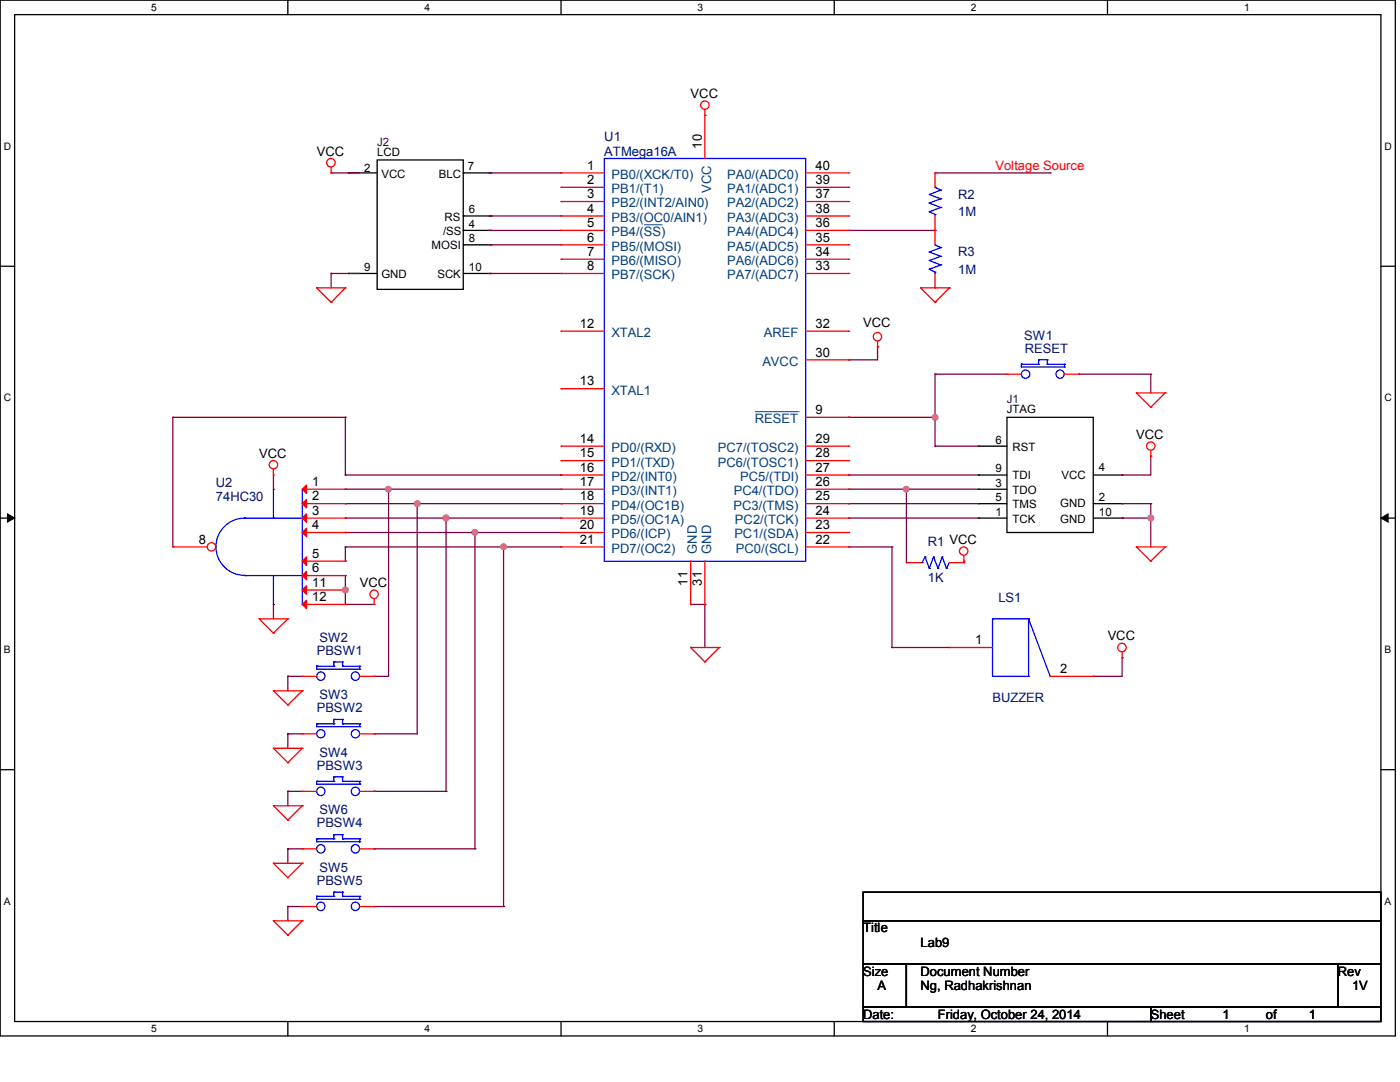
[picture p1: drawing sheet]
<svg xmlns="http://www.w3.org/2000/svg" width="279mm" height="216mm" viewBox="0 0 279 216" stroke-linecap="round" stroke-linejoin="round" font-family="sans-serif">
<path d="M0 0h278.5v206.7h-278.5zM2.9 2.9h272.7v200.9h-272.7z" fill="none" stroke="#000" stroke-width=".25"/>
<g fill="#fff">
<path d="M30.2 .3h1.1v2.3h-1.1z"/>
<path d="M30.2 204.1h1.1v2.3h-1.1z"/>
</g>
<path d="M57.4 0v2.9M57.4 203.8v2.9" fill="none" stroke="#000" stroke-width=".25"/>
<g fill="#fff">
<path d="M84.7 .3h1.1v2.3h-1.1z"/>
<path d="M84.7 204.1h1.1v2.3h-1.1z"/>
</g>
<path d="M112 0v2.9M112 203.8v2.9" fill="none" stroke="#000" stroke-width=".25"/>
<g fill="#fff">
<path d="M139.2 .3h1.1v2.3h-1.1z"/>
<path d="M139.2 204.1h1.1v2.3h-1.1z"/>
</g>
<path d="M166.5 0v2.9M166.5 203.8v2.9" fill="none" stroke="#000" stroke-width=".25"/>
<g fill="#fff">
<path d="M193.8 .3h1.1v2.3h-1.1z"/>
<path d="M193.8 204.1h1.1v2.3h-1.1z"/>
</g>
<path d="M221 0v2.9M221 203.8v2.9" fill="none" stroke="#000" stroke-width=".25"/>
<g fill="#fff">
<path d="M248.3 .3h1.1v2.3h-1.1z"/>
<path d="M248.3 204.1h1.1v2.3h-1.1z"/>
<path d="M.8 28h1.4v2.3h-1.4z"/>
<path d="M276.3 28h1.4v2.3h-1.4z"/>
<path d="M.8 78.2h1.4v2.3h-1.4z"/>
<path d="M276.3 78.2h1.4v2.3h-1.4z"/>
</g>
<path d="M0 53.1h2.9M275.6 53.1h2.9" fill="none" stroke="#000" stroke-width=".25"/>
<g fill="#fff">
<path d="M.8 128.5h1.3v2.2h-1.3z"/>
<path d="M276.3 128.5h1.3v2.2h-1.3z"/>
</g>
<path d="M0 103.4h2.9M275.6 103.4h2.9" fill="none" stroke="#000" stroke-width=".25"/>
<path d="M1.5 102.5l1.4 .9-1.4 .8zM275.6 103.4l1.4-.9v1.7z" fill="#000" stroke="#000" stroke-width=".2"/>
<g fill="#fff">
<path d="M.8 178.7h1.3v2.2h-1.3z"/>
<path d="M276.3 178.7h1.3v2.2h-1.3z"/>
</g>
<g fill="none" stroke="#000" stroke-width=".25">
<path d="M69.5 34.5h.1M69.5 34.5h5.8M75.3 31.9h17.2v25.8h-17.2zM92.5 34.5h.1M92.5 34.5h5.7M69.5 54.6h.1M69.5 54.6h5.8M92.5 43.1h.1M92.5 46h.1M92.5 48.9h.1M92.5 54.6h.1M92.5 54.6h5.7"/>
<path d="M92.5 43.1h5.7M92.5 46h5.7M92.5 48.9h5.7M195.2 89h.1M195.2 94.8h.1M195.2 97.6h.1M195.2 89h5.8M195.2 94.8h5.8M195.2 97.6h5.8M201 83.3h17.2v23h-17.2zM218.2 94.8h5.7M223.9 94.8h.1"/>
<path d="M195.2 100.5h.1M195.2 103.4h.1M195.2 100.5h5.8M195.2 103.4h5.8M218.2 100.5h5.7M218.2 103.4h5.7M223.9 100.5h.1M223.9 103.4h.1M0 153.6h2.9M275.6 153.6h2.9M172.3 178h103.3v5.7h-103.3zM172.3 183.7h103.3v8.7h-103.3z"/>
<path d="M172.3 192.4h8.6v8.6h-8.6zM180.9 192.4h86.1v8.6h-86.1zM267 192.4h8.6v8.6h-8.6zM172.3 201h57.4v2.8h-57.4zM229.7 201h45.9v2.8h-45.9z"/>
</g>
<g fill="none" stroke="#800040" stroke-width=".25">
<path d="M66.1 34.5h.1M66.1 34.5h5.7M97.6 34.5h.1M97.6 34.5h14.4M186.6 34.5h23M209.6 34.5h.1M66.1 54.6h.1M66.1 54.6h5.7M66.1 54.6v2.8M97.6 43.1h.1M97.6 46h.1M97.6 48.9h.1"/>
<path d="M97.6 54.6h.1M97.6 43.1h14.4M97.6 46h14.4M97.6 48.9h14.4M97.6 54.6h14.4M169.4 46h17.2M186.6 46h.1M169.4 71.8h.1M175.1 69.2h.1M175.1 69.2v2.6h-5.7M186.6 74.7h.1M186.6 74.7v14.3"/>
<path d="M186.6 74.7h14.4M215.3 74.7h.1M215.3 74.7h14.4M229.7 74.7h.1M229.7 74.7v3.7M34.5 83.3h.1M34.5 83.3h34.4M34.5 83.3v25.8M54.6 97.6h.1M54.6 94.8v2.8M68.9 97.6h.1M68.9 83.3h.1"/>
<path d="M68.9 94.8h.1M68.9 97.6h43.1M68.9 94.8h43.1M68.9 83.3v11.5M77.6 97.6h.1M77.6 97.6v37.4h-2.9M112 97.6h.1M112 94.8h.1M169.4 97.6h.1M169.4 83.3h.1M169.4 94.8h.1M169.4 97.6h25.8"/>
<path d="M169.4 83.3h17.2M169.4 94.8h25.8M180.9 97.6h.1M180.9 97.6v14.7M186.6 83.3h.1M186.6 89h.1M186.6 89h8.6M223.9 94.8h.1M229.7 91h.1M229.7 91v3.8h-5.8M68.9 100.5h.1M68.9 103.4h.1"/>
<path d="M68.9 106.3h.1M68.9 109.1h.1M68.9 112h.1M68.9 114.9h.1M68.9 117.7h.1M68.9 100.5h43.1M68.9 103.4h43.1M68.9 109.1h43.1M68.9 106.3h43.1M68.9 109.1v2.9M68.9 114.9v5.7M83.3 100.5h.1"/>
<path d="M83.3 100.5v45.9h-8.6M89 103.4h.1M89 103.4v54.5M94.8 106.3h.1M94.8 106.3v63.1M100.5 109.1h.1M100.5 109.1v71.8M112 100.5h.1M169.4 100.5h.1M169.4 103.4h.1M169.4 109.1h.1M169.4 100.5h25.8"/>
<path d="M169.4 103.4h25.8M169.4 109.1h8.6M178 109.1h.1M178 109.1v20.1M192.4 112h.1M192.4 112v.3M223.9 100.5h.1M223.9 103.4h.1M223.9 100.5h5.8M223.9 103.4h5.8M229.7 100.5h.1M229.7 103.4h.1"/>
<path d="M229.7 100.5v8.6M54.6 120.6h.1M54.6 120.6v2.9M57.4 135h.1M57.4 135h2.9M57.4 135v2.8M68.9 120.6h.1M68.9 120.6h5.8M74.7 135h.1M137.8 120.6h.1M137.8 120.6h2.9M140.7 120.6h.1"/>
<path d="M140.7 120.6v8.6M178 129.2h.1M178 129.2h11.5M218.2 135h.1M223.9 131.2h.1M223.9 131.2v3.8h-5.7M57.4 146.4h.1M57.4 157.9h.1M57.4 146.4h2.9M57.4 157.9h2.9M57.4 146.4v2.9M57.4 157.9v2.9"/>
<path d="M74.7 157.9h.1M74.7 146.4h.1M74.7 157.9h14.3M89 157.9h.1M57.4 169.4h.1M57.4 169.4h2.9M57.4 169.4v2.9M74.7 169.4h.1M74.7 169.4h20.1M94.8 169.4h.1M57.4 180.9h.1M57.4 180.9h2.9"/>
<path d="M57.4 180.9v2.8M74.7 180.9h.1M74.7 180.9h25.8M100.5 180.9h.1"/>
</g>
<g fill="#f0f" stroke="#f0f" stroke-width=".25">
<circle cx="180.8" cy="97.6" r=".55"/>
<circle cx="186.6" cy="83.3" r=".55"/>
<circle cx="229.6" cy="103.4" r=".56"/>
<circle cx="89" cy="103.4" r=".57"/>
<circle cx="94.7" cy="106.2" r=".55"/>
<circle cx="83.3" cy="100.5" r=".55"/>
<circle cx="77.5" cy="97.6" r=".55"/>
<circle cx="100.5" cy="109.1" r=".55"/>
<circle cx="68.9" cy="117.7" r=".56"/>
</g>
<g fill="none" stroke="#f00" stroke-width=".25">
<path d="M66.1 34.5h.1M66.1 33.4v1.1M112 34.5h.1M112 37.4h.1M112 34.5h8.6M112 37.4h8.6M140.7 23h.1M140.7 21.8v9.8M160.8 34.5h8.6M160.8 37.4h8.6M169.4 37.4h.1M169.4 34.5h.1"/>
<path d="M186.6 34.5h.1M186.6 34.5v2.9M63.2 57.4h.1M63.2 57.4h5.7M63.2 57.4l2.9 2.9M68.9 57.4h.1M68.9 57.4l-2.8 2.9M112 40.2h.1M112 43.1h.1M112 46h.1M112 48.9h.1M112 51.7h.1"/>
<path d="M112 54.6h.1M112 40.2h8.6M112 43.1h8.6M112 46h8.6M112 48.9h8.6M112 51.7h8.6M112 54.6h8.6M160.8 40.2h8.6M160.8 43.1h8.6M160.8 46h8.6M160.8 48.9h8.6M160.8 51.7h8.6"/>
<path d="M160.8 54.6h8.6M169.4 54.6h.1M169.4 51.7h.1M169.4 48.9h.1M169.4 46h.1M169.4 40.2h.1M169.4 43.1h.1M183.7 57.4h.1M183.7 57.4h5.8M183.7 57.4l2.9 2.9M186.6 46h.1M186.6 43.1v2.9"/>
<path d="M189.5 57.4h.1M189.5 57.4l-2.9 2.9M66.1 60.3h.1M112 66.1h.1M112 77.6h.1M112 66.1h8.6M112 77.6h8.6M160.8 66.1h8.6M160.8 71.8h8.6M169.4 71.8h.1M169.4 66.1h.1M175.1 69.2h.1"/>
<path d="M175.1 68.1v1.1M186.6 60.3h.1M226.8 78.4h.1M226.8 78.4h5.7M226.8 78.4l2.9 2.9M232.5 78.4h.1M232.5 78.4l-2.8 2.9M54.6 94.8h.1M54.6 93.6v1.2M112 89h.1M112 91.9h.1M112 94.8h.1"/>
<path d="M112 97.6h.1M112 89h8.6M112 91.9h8.6M112 94.8h8.6M112 97.6h8.6M160.8 83.3h8.6M160.8 89h8.6M160.8 91.9h8.6M160.8 94.8h8.6M160.8 97.6h8.6M169.4 83.3h.1M169.4 97.6h.1"/>
<path d="M169.4 94.8h.1M169.4 91.9h.1M169.4 89h.1M229.7 81.3h.1M229.7 91h.1M229.7 89.9v1.1M60.3 106.3h8.6M60.3 112h8.6M68.9 106.3h.1M68.9 112h.1M74.7 119.5v1.1M112 100.5h.1"/>
<path d="M112 103.4h.1M112 106.3h.1M112 109.1h.1M112 109.1h8.6M112 100.5h8.6M112 103.4h8.6M112 106.3h8.6M137.8 112v8.6M140.7 112v8.6M160.8 109.1h8.6M160.8 100.5h8.6M160.8 103.4h8.6"/>
<path d="M160.8 106.3h8.6M169.4 109.1h.1M169.4 106.3h.1M169.4 103.4h.1M169.4 100.5h.1M192.4 112h.1M192.4 110.8v1.2M226.8 109.1h.1M226.8 109.1h5.7M226.8 109.1l2.9 2.9M229.7 112h.1M232.5 109.1h.1"/>
<path d="M232.5 109.1l-2.8 2.9M51.7 123.5h.1M51.7 123.5h5.7M51.7 123.5l2.9 2.8M54.6 126.3h.1M54.6 137.8h.1M54.6 137.8h5.7M54.6 137.8l2.8 2.9M57.4 123.5h.1M57.4 123.5l-2.8 2.8M60.3 137.8h.1M60.3 137.8l-2.9 2.9"/>
<path d="M74.7 120.6h.1M137.8 129.2h.1M137.8 120.6h.1M137.8 129.2h5.8M137.8 129.2l2.9 2.9M140.7 132.1h.1M140.7 120.6h.1M143.6 129.2h.1M143.6 129.2l-2.9 2.9M223.9 131.2h.1M223.9 130.1v1.1M54.6 149.3h.1"/>
<path d="M54.6 149.3h5.7M54.6 149.3l2.8 2.9M57.4 152.2h.1M57.4 140.7h.1M60.3 149.3h.1M60.3 157.9h.1M60.3 149.3l-2.9 2.9M60.3 157.9h2.9M71.8 157.9h2.9M74.7 157.9h.1M54.6 160.8h.1M54.6 172.3h.1"/>
<path d="M54.6 160.8h5.7M54.6 160.8l2.8 2.9M54.6 172.3h5.7M54.6 172.3l2.8 2.8M57.4 163.7h.1M57.4 175.1h.1M60.3 160.8h.1M60.3 172.3h.1M60.3 169.4h.1M60.3 160.8l-2.9 2.9M60.3 172.3l-2.9 2.8M60.3 169.4h2.9"/>
<path d="M71.8 169.4h2.9M74.7 169.4h.1M54.6 183.7h.1M54.6 183.7h5.7M54.6 183.7l2.8 2.9M57.4 186.6h.1M60.3 183.7h.1M60.3 183.7l-2.9 2.9"/>
<circle cx="66" cy="32.5" r=".85"/>
<circle cx="140.7" cy="21" r=".84"/>
<circle cx="175.1" cy="67.2" r=".83"/>
<circle cx="54.6" cy="92.7" r=".84"/>
<circle cx="229.7" cy="89" r=".84"/>
<circle cx="74.6" cy="118.6" r=".83"/>
<circle cx="192.3" cy="110" r=".84"/>
<circle cx="223.9" cy="129.2" r=".85"/>
</g>
<g fill="none" stroke="#00f" stroke-width=".25">
<path d="M120.6 31.6h40.2v80.4h-40.2zM185.5 38.8h.1M185.5 38.8l2.2 .9M186.6 37.4h.1M186.6 37.4l1.1 .5M187.7 39.7h.1M187.7 37.9h.1M187.7 39.7l-2.2 .8M187.7 37.9l-2.2 .9M185.5 42.2h.1M185.5 40.5h.1M185.5 42.2l1.1 .6"/>
<path d="M185.5 40.5l2.2 .9M186.6 42.8h.1M186.6 42.8v.3M187.7 41.4h.1M187.7 41.4l-2.2 .8M54.6 97.6v5.8M60.3 97.6v23M48.9 114.9h.1M48.9 114.9h11.4M54.6 103.4h.1M54.6 114.9h.1M54.6 114.9v5.7"/>
<path d="M60.3 103.4h.1M60.3 103.4h-11.4a5.7 5.7 0 0 0-5.8 5.8v-.1a5.7 5.7 0 0 0 5.8 5.7h-.1M60.3 120.6h.1M63.2 155.9h.1M63.2 155.9v.6h8.6M63.2 155.9h3.4M66.6 155h.1M66.6 155.9h.1M66.6 155h1.8M66.6 155v.9M68.4 155.9h.1M68.4 155h.1"/>
<path d="M68.4 155.9h3.4M68.4 155v.9M71.8 156.5h.1M71.8 155.9h.1M71.8 155.9v.6M63.2 167.4h.1M63.2 167.4v.6h8.6M63.2 167.4h3.4M66.6 166.5h.1M66.6 167.4h.1M66.6 166.5v.9M66.6 166.5h1.8"/>
<path d="M68.4 167.4h.1M68.4 166.5h.1M68.4 166.5v.9M68.4 167.4h3.4M71.8 168h.1M71.8 167.4h.1M71.8 167.4v.6"/>
<circle cx="64" cy="157.9" r=".83"/>
<circle cx="70.9" cy="157.9" r=".83"/>
<circle cx="64" cy="169.4" r=".83"/>
<circle cx="70.9" cy="169.4" r=".83"/>
</g>
<path d="M128.5 44.9h3.5M132 44.9h.1M150.7 82.1h8.7M159.4 82.1h.1" fill="none" stroke="#004080" stroke-width=".2"/>
<g fill="#f00" stroke="#f00" stroke-width=".25">
<path d="M60.3 106.3l.9-.9v1.7z"/>
<path d="M60.3 112l.9-.9v1.7z"/>
</g>
<circle cx="42.2" cy="109.1" r=".84" fill="#fff" stroke="#f00" stroke-width=".25"/>
<g fill="none" stroke="#f00" stroke-width=".25">
<path d="M186.6 46h.1M186.6 57.4h.1M186.6 46v2.9M186.6 54.6v2.8M201 74.7h.1M201 74.7h2.8M212.4 74.7h2.9M215.3 74.7h.1M60.3 97.6h8.6M68.9 97.6h.1M34.5 109.1h.1M34.5 109.1h6.9"/>
<path d="M60.3 114.9h8.6M60.3 117.7h8.6M60.3 100.5h8.6M60.3 103.4h8.6M68.9 114.9h.1M68.9 117.7h.1M68.9 100.5h.1M68.9 103.4h.1M180.9 112.3h.1M180.9 112.3h2.8M189.5 112.3h2.9M192.4 112.3h.1"/>
<path d="M60.3 135h.1M60.3 120.6h8.6M60.3 135h2.9M68.9 120.6h.1M71.8 135h2.9M74.7 135h.1M189.5 129.2h.1M189.5 129.2h8.6M209.6 135h8.6M218.2 135h.1M60.3 146.4h.1M60.3 146.4h2.9"/>
<path d="M71.8 146.4h2.9M74.7 146.4h.1M60.3 180.9h.1M60.3 180.9h2.9M71.8 180.9h2.9M74.7 180.9h.1"/>
</g>
<g fill="#f00" stroke="#f00" stroke-width=".25">
<path d="M61.2 114v1.7l-.9-.8z"/>
<path d="M61.2 116.9v1.7l-.9-.9z"/>
<path d="M61.2 119.8v1.7l-.9-.9z"/>
<path d="M60.3 97.6l.9-.8v1.7z"/>
<path d="M60.3 100.5l.9-.8v1.6z"/>
<path d="M60.3 103.4l.9-.9v1.7z"/>
</g>
<g fill="none" stroke="#00f" stroke-width=".25">
<path d="M185.5 53.7h.1M185.5 52h.1M185.5 50.3h.1M185.5 53.7l1.1 .6M185.5 52l2.2 .9M185.5 50.3l2.2 .8M186.6 48.9h.1M186.6 54.3h.1M186.6 48.9l1.1 .5M186.6 54.3v.3M187.7 52.9h.1M187.7 51.1h.1"/>
<path d="M187.7 49.4h.1M187.7 52.9l-2.2 .8M187.7 51.1l-2.2 .9M187.7 49.4l-2.2 .9M203.8 72.7h.1M203.8 72.7v.5h8.6M203.8 72.7h3.5M207.3 71.8h.1M207.3 72.7h.1M207.3 71.8h1.7M207.3 71.8v.9M209 72.7h.1"/>
<path d="M209 71.8h.1M209 72.7h3.4M209 71.8v.9M212.4 73.2h.1M212.4 72.7h.1M212.4 72.7v.5M183.7 112.3h.3M184 112.3h.1M184.6 111.1h.1M184.6 111.1l-.6 1.2M184.6 111.1l.9 2.3M185.5 113.4h.1"/>
<path d="M186.3 111.1h.1M186.3 111.1l-.8 2.3M186.3 111.1l.9 2.3M187.2 113.4h.1M188 111.1h.1M188 111.1l-.8 2.3M188 111.1l.9 2.3M188.9 113.4h.1M189.5 112.3h.1M189.5 112.3l-.6 1.1M63.2 132.9h.1M63.2 132.9v.6h8.6"/>
<path d="M63.2 132.9h3.4M66.6 132.1h.1M66.6 132.9h.1M66.6 132.1v.8M66.6 132.1h1.8M68.4 132.9h.1M68.4 132.1h.1M68.4 132.1v.8M68.4 132.9h3.4M71.8 133.5h.1M71.8 132.9h.1M71.8 132.9v.6"/>
<path d="M198.1 135h.1M198.1 123.5h.1M198.1 123.5v11.5M198.1 135h7.2M198.1 123.5h7.2M205.3 135h.1M205.3 123.5h.1M205.3 123.5v11.5M205.3 123.5l4.3 11.5M209.6 135h.1M63.2 144.4h.1M63.2 144.4v.6h8.6"/>
<path d="M63.2 144.4h3.4M66.6 143.6h.1M66.6 144.4h.1M66.6 143.6v.8M66.6 143.6h1.8M68.4 144.4h.1M68.4 143.6h.1M68.4 143.6v.8M68.4 144.4h3.4M71.8 145h.1M71.8 144.4h.1M71.8 144.4v.6"/>
<path d="M63.2 178.9h.1M63.2 178.9v.6h8.6M63.2 178.9h3.4M66.6 178h.1M66.6 178.9h.1M66.6 178h1.8M66.6 178v.9M68.4 178.9h.1M68.4 178h.1M68.4 178.9h3.4M68.4 178v.9M71.8 179.5h.1"/>
<path d="M71.8 178.9h.1M71.8 178.9v.6"/>
<circle cx="204.7" cy="74.7" r=".84"/>
<circle cx="211.6" cy="74.7" r=".83"/>
<circle cx="64" cy="134.9" r=".83"/>
<circle cx="70.9" cy="134.9" r=".83"/>
<circle cx="64" cy="146.4" r=".83"/>
<circle cx="70.9" cy="146.4" r=".83"/>
<circle cx="64" cy="180.8" r=".83"/>
<circle cx="70.9" cy="180.8" r=".83"/>
</g>
<g fill="#f0f" stroke="#f0f" stroke-width=".25">
<circle cx="180.8" cy="97.6" r=".55"/>
<circle cx="186.6" cy="83.3" r=".55"/>
<circle cx="229.6" cy="103.4" r=".56"/>
<circle cx="89" cy="103.4" r=".57"/>
<circle cx="94.7" cy="106.2" r=".55"/>
<circle cx="83.3" cy="100.5" r=".55"/>
<circle cx="77.5" cy="97.6" r=".55"/>
<circle cx="100.5" cy="109.1" r=".55"/>
<circle cx="68.9" cy="117.7" r=".56"/>
</g>
<g font-size="2.6">
<text x="137.8" y="19.6">VCC</text>
<text x="140" y="29.6" transform="rotate(-90 140 29.6)">10</text>
<text x="63.2" y="31.1">VCC</text>
<text x="117.2" y="33.9">1</text>
<text x="162.8" y="33.9">40</text>
<text x="117.2" y="36.7">2</text>
<text x="117.2" y="39.6">3</text>
<text x="162.8" y="39.6">37</text>
<text x="162.8" y="36.7">39</text>
<text x="117.2" y="42.5">4</text>
<text x="117.2" y="45.3">5</text>
<text x="162.8" y="45.3">36</text>
<text x="162.8" y="42.5">38</text>
<text x="117.2" y="48.2">6</text>
<text x="117.2" y="51.1">7</text>
<text x="117.2" y="53.9">8</text>
<text x="162.8" y="53.9">33</text>
<text x="162.8" y="51.1">34</text>
<text x="162.8" y="48.2">35</text>
<text x="115.7" y="65.4">12</text>
<text x="162.8" y="65.4">32</text>
<text x="172.3" y="65.2">VCC</text>
<text x="162.8" y="71.2">30</text>
<text x="115.7" y="76.9">13</text>
<text x="162.8" y="82.6">9</text>
<text x="115.7" y="88.4">14</text>
<text x="162.8" y="88.4">29</text>
<text x="226.8" y="87.6">VCC</text>
<text x="51.7" y="91.4">VCC</text>
<text x="115.7" y="91.3">15</text>
<text x="115.7" y="94.1">16</text>
<text x="162.8" y="94.1">27</text>
<text x="162.8" y="91.3">28</text>
<text x="62.3" y="97">1</text>
<text x="62.3" y="99.9">2</text>
<text x="115.7" y="97">17</text>
<text x="115.7" y="99.9">18</text>
<text x="162.8" y="99.9">25</text>
<text x="162.8" y="97">26</text>
<text x="62.3" y="105.6">4</text>
<text x="62.3" y="102.7">3</text>
<text x="115.7" y="102.7">19</text>
<text x="115.7" y="105.6">20</text>
<text x="162.8" y="105.6">23</text>
<text x="162.8" y="102.7">24</text>
<text x="39.7" y="108.5">8</text>
<text x="62.3" y="111.3">5</text>
<text x="115.7" y="108.5">21</text>
<text x="162.8" y="108.5">22</text>
<text x="62.3" y="114.2">6</text>
<text x="62.3" y="117.1">11</text>
<text x="62.3" y="120">12</text>
<text x="71.8" y="117.2">VCC</text>
<text x="137.2" y="116.8" transform="rotate(-90 137.2 116.8)">11</text>
<text x="140" y="116.8" transform="rotate(-90 140 116.8)">31</text>
<text x="194.6" y="128.6">1</text>
<text x="221.1" y="127.8">VCC</text>
<text x="211.6" y="134.3">2</text>
<text x="172.3" y="186.1">Title</text>
<text x="183.7" y="188.9">Lab9</text>
<text x="172.3" y="194.7">Size</text>
<text x="175.1" y="197.6">A</text>
<text x="183.7" y="194.7">Document Number</text>
<text x="183.7" y="197.6">Ng, Radhakrishnan</text>
<text x="267" y="194.7">Rev</text>
<text x="269.8" y="197.6">1V</text>
<text x="172.3" y="203.3">Date:</text>
<text x="187.2" y="203.3">Friday, October 24, 2014</text>
<text x="229.7" y="203.3">Sheet</text>
<text x="244" y="203.3">1</text>
<text x="252.6" y="203.3">of</text>
<text x="261.2" y="203.3">1</text>
</g>
<g font-size="2.6" fill="#000080">
<text x="120.6" y="28.2">U1</text>
<text x="120.6" y="31.1">ATMega16A</text>
<text x="191.2" y="39.7">R2</text>
<text x="191.2" y="43.1">1M</text>
<text x="191.2" y="51.2">R3</text>
<text x="191.2" y="54.6">1M</text>
<text x="204.4" y="67.8">SW1</text>
<text x="204.5" y="70.4">RESET</text>
<text x="43.1" y="97.1">U2</text>
<text x="43.1" y="99.9">74HC30</text>
<text x="185.2" y="108.9">R1 VCC</text>
<text x="185.2" y="116">1K</text>
<text x="199.3" y="120.1">LS1</text>
<text x="63.2" y="130.7">PBSW1</text>
<text x="63.8" y="128.1">SW2</text>
<text x="63.2" y="142.2">PBSW2</text>
<text x="63.8" y="139.6">SW3</text>
<text x="198.1" y="140.2">BUZZER</text>
<text x="63.2" y="153.6">PBSW3</text>
<text x="63.8" y="151">SW4</text>
<text x="63.2" y="165.1">PBSW4</text>
<text x="63.8" y="162.5">SW6</text>
<text x="63.2" y="176.6">PBSW5</text>
<text x="63.8" y="174">SW5</text>
</g>
<g font-size="2.6" fill="#004080">
<text x="122" y="35.7">PB0/(XCK/T0)</text>
<text x="145.1" y="35.7">PA0/(ADC0)</text>
<text x="122" y="38.6">PB1/(T1)</text>
<text x="122" y="41.4">PB2/(INT2/AIN0)</text>
<text x="141.9" y="38.5" transform="rotate(-90 141.9 38.5)">VCC</text>
<text x="145.1" y="41.4">PA2/(ADC2)</text>
<text x="145.1" y="38.6">PA1/(ADC1)</text>
<text x="122" y="44.3">PB3/(OC0/AIN1)</text>
<text x="122" y="47.2">PB4/(SS)</text>
<text x="145.1" y="47.2">PA4/(ADC4)</text>
<text x="145.1" y="44.3">PA3/(ADC3)</text>
<text x="122" y="50">PB5/(MOSI)</text>
<text x="122" y="52.9">PB6/(MISO)</text>
<text x="145.1" y="52.9">PA6/(ADC6)</text>
<text x="145.1" y="50">PA5/(ADC5)</text>
<text x="122" y="55.8">PB7/(SCK)</text>
<text x="145.1" y="55.8">PA7/(ADC7)</text>
<text x="122" y="67.3">XTAL2</text>
<text x="152.4" y="67.3">AREF</text>
<text x="152.1" y="73">AVCC</text>
<text x="122" y="78.7">XTAL1</text>
<text x="150.7" y="84.5">RESET</text>
<text x="122" y="90.2">PD0/(RXD)</text>
<text x="122" y="93.1">PD1/(TXD)</text>
<text x="122" y="96">PD2/(INT0)</text>
<text x="143.3" y="93.1">PC6/(TOSC1)</text>
<text x="143.3" y="90.2">PC7/(TOSC2)</text>
<text x="147.7" y="96">PC5/(TDI)</text>
<text x="122" y="98.8">PD3/(INT1)</text>
<text x="122" y="101.7">PD4/(OC1B)</text>
<text x="146.4" y="101.7">PC3/(TMS)</text>
<text x="146.4" y="98.8">PC4/(TDO)</text>
<text x="122" y="104.6">PD5/(OC1A)</text>
<text x="122" y="107.4">PD6/(ICP)</text>
<text x="146.6" y="107.4">PC1/(SDA)</text>
<text x="146.7" y="104.6">PC2/(TCK)</text>
<text x="122" y="110.3">PD7/(OC2)</text>
<text x="139.1" y="110.5" transform="rotate(-90 139.1 110.5)">GND</text>
<text x="141.9" y="110.5" transform="rotate(-90 141.9 110.5)">GND</text>
<text x="146.9" y="110.3">PC0/(SCL)</text>
</g>
<text font-size="2.6" fill="#f00" x="198.7" y="33.9">Voltage Source</text>
<g font-size="2.3" fill="#400040">
<text x="75.3" y="29.1">J2</text>
<text x="201" y="80.5">J1</text>
</g>
<g font-size="2.3">
<text x="72.7" y="34.3">2</text>
<text x="75.3" y="31.1">LCD</text>
<text x="76.1" y="35.4">VCC</text>
<text x="87.6" y="35.4">BLC</text>
<text x="93.3" y="34">7</text>
<text x="88.4" y="46.9">/SS</text>
<text x="88.7" y="44">RS</text>
<text x="93.6" y="42.6">6</text>
<text x="93.6" y="45.5">4</text>
<text x="86.1" y="49.8">MOSI</text>
<text x="93.6" y="48.3">8</text>
<text x="72.7" y="54.1">9</text>
<text x="76.1" y="55.5">GND</text>
<text x="87.3" y="55.5">SCK</text>
<text x="93.6" y="54.1">10</text>
<text x="201" y="82.5">JTAG</text>
<text x="198.7" y="88.5">6</text>
<text x="202.1" y="90">RST</text>
<text x="198.7" y="94.3">9</text>
<text x="202.1" y="95.7">TDI</text>
<text x="211.9" y="95.7">VCC</text>
<text x="219.3" y="94">4</text>
<text x="198.7" y="97.1">3</text>
<text x="198.7" y="100">5</text>
<text x="202.1" y="101.4">TMS</text>
<text x="202.1" y="98.6">TDO</text>
<text x="211.6" y="101.1">GND</text>
<text x="219.3" y="100">2</text>
<text x="198.7" y="102.9">1</text>
<text x="202.1" y="104.3">TCK</text>
<text x="211.6" y="104.3">GND</text>
<text x="219.3" y="102.9">10</text>
</g>
<g font-size="2">
<text x="30.2" y="2.2">5</text>
<text x="84.7" y="2.2">4</text>
<text x="139.2" y="2.2">3</text>
<text x="193.8" y="2.2">2</text>
<text x="248.3" y="2.2">1</text>
<text x=".8" y="29.9">D</text>
<text x="276.3" y="29.9">D</text>
<text x=".8" y="80.1">C</text>
<text x="276.3" y="80.1">C</text>
<text x=".8" y="130.3">B</text>
<text x="276.3" y="130.3">B</text>
<text x=".8" y="180.5">A</text>
<text x="276.3" y="180.5">A</text>
<text x="30.2" y="206">5</text>
<text x="84.7" y="206">4</text>
<text x="139.2" y="206">3</text>
<text x="193.8" y="206">2</text>
<text x="248.3" y="206">1</text>
</g>
</svg>
